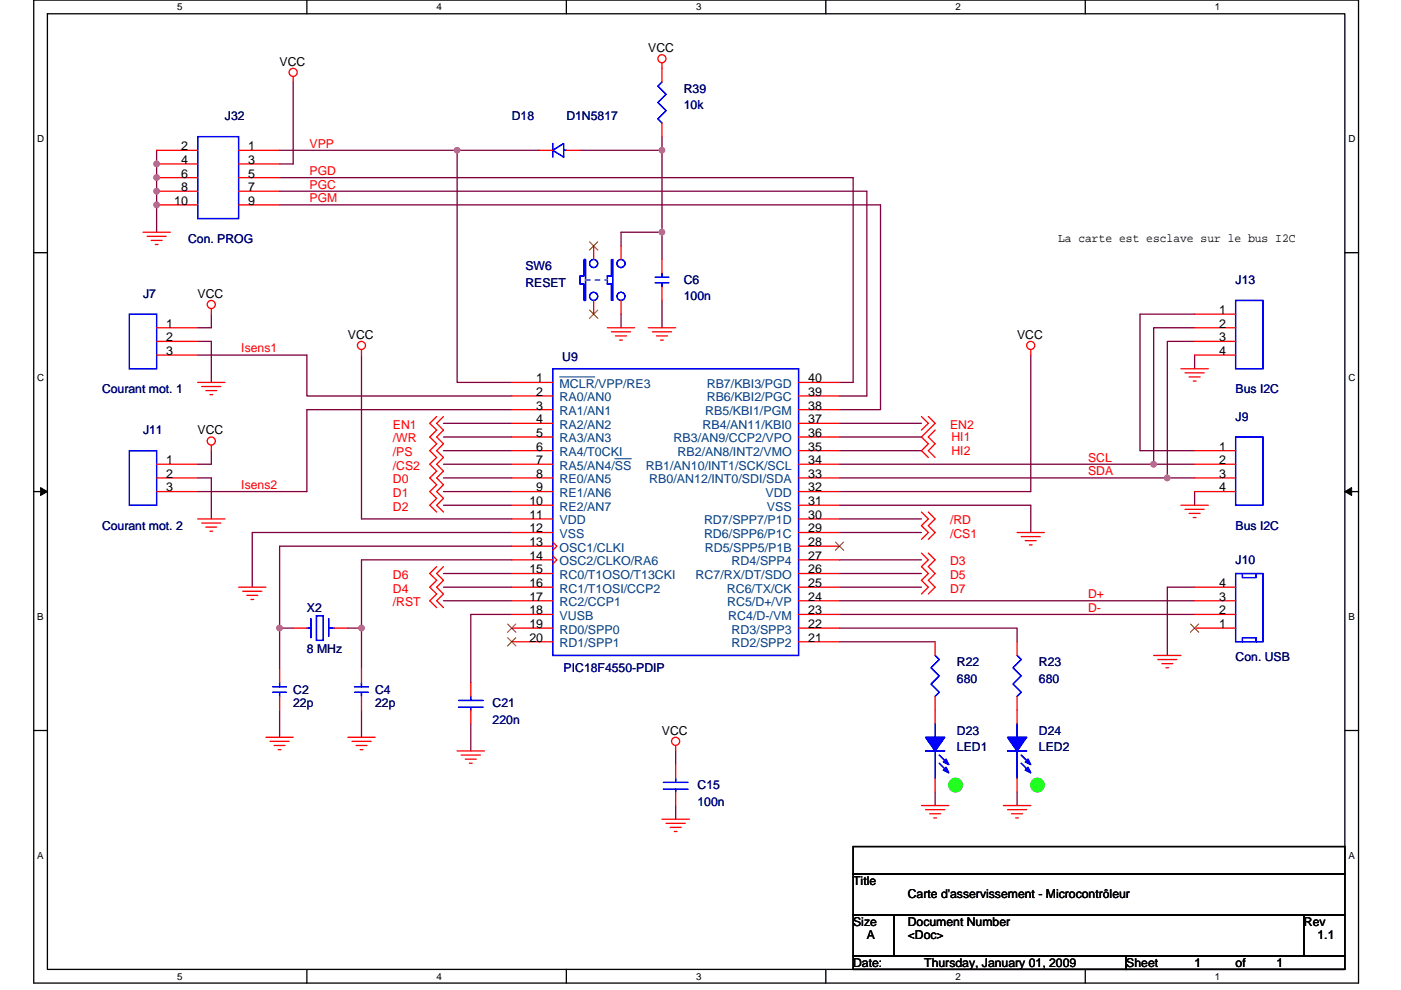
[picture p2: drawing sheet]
<svg xmlns="http://www.w3.org/2000/svg" width="297mm" height="210mm" viewBox="0 0 297 210" stroke-linecap="round" stroke-linejoin="round" font-family="sans-serif">
<path d="M7.2 0h280.8v208.5h-280.8zM10.1 2.9h275v202.7h-275z" fill="none" stroke="#000" stroke-width=".28"/>
<g fill="#fff">
<path d="M37.5 .3h1.2v2.3h-1.2z"/>
<path d="M37.5 205.9h1.2v2.3h-1.2z"/>
</g>
<path d="M65.1 0v2.9M65.1 205.6v2.9" fill="none" stroke="#000" stroke-width=".28"/>
<g fill="#fff">
<path d="M92.6 .3h1.1v2.3h-1.1z"/>
<path d="M92.6 205.9h1.1v2.3h-1.1z"/>
</g>
<path d="M120.1 0v2.9M120.1 205.6v2.9" fill="none" stroke="#000" stroke-width=".28"/>
<g fill="#fff">
<path d="M147.6 .3h1.1v2.3h-1.1z"/>
<path d="M147.6 205.9h1.1v2.3h-1.1z"/>
</g>
<path d="M175.1 0v2.9M175.1 205.6v2.9" fill="none" stroke="#000" stroke-width=".28"/>
<g fill="#fff">
<path d="M202.6 .3h1.1v2.3h-1.1z"/>
<path d="M202.6 205.9h1.1v2.3h-1.1z"/>
</g>
<path d="M230.1 0v2.9M230.1 205.6v2.9" fill="none" stroke="#000" stroke-width=".28"/>
<g fill="#fff">
<path d="M257.6 .3h1.2v2.3h-1.2z"/>
<path d="M257.6 205.9h1.2v2.3h-1.2z"/>
<path d="M7.9 28.3h1.5v2.3h-1.5z"/>
<path d="M285.9 28.3h1.5v2.3h-1.5z"/>
<path d="M7.9 78.9h1.5v2.3h-1.5z"/>
<path d="M285.9 78.9h1.5v2.3h-1.5z"/>
</g>
<path d="M7.2 53.6h2.9M285.1 53.6h2.9" fill="none" stroke="#000" stroke-width=".28"/>
<g fill="#fff">
<path d="M7.9 129.6h1.4v2.3h-1.4z"/>
<path d="M285.9 129.6h1.3v2.3h-1.3z"/>
</g>
<path d="M7.2 104.3h2.9M285.1 104.3h2.9" fill="none" stroke="#000" stroke-width=".28"/>
<path d="M8.6 103.4l1.5 .9-1.5 .8zM285.1 104.3l1.5-.9v1.7z" fill="#000" stroke="#000" stroke-width=".21"/>
<g fill="#fff">
<path d="M7.9 180.3h1.4v2.3h-1.4z"/>
<path d="M285.9 180.3h1.4v2.3h-1.4z"/>
</g>
<path d="M7.2 154.9h2.9M285.1 154.9h2.9M180.9 179.6h104.2v5.7h-104.2zM180.9 185.3h104.2v8.7h-104.2zM180.9 194h8.7v8.7h-8.7zM189.6 194h86.9v8.7h-86.9zM276.5 194h8.6v8.7h-8.6zM180.9 202.7h57.9v2.9h-57.9zM238.8 202.7h46.3v2.9h-46.3z" fill="none" stroke="#000" stroke-width=".28"/>
<g fill="none" stroke="#800040" stroke-width=".28">
<path d="M62.2 17.4v17.4h-2.9M33.2 31.9v17.4M59.3 37.7h121.6v43.4h-2.9M59.3 31.9h37.6M96.9 31.9v49.2h11.6M96.9 31.9h17.4M123 31.9h17.4M140.4 31.9v17.4M140.4 29v2.9M59.3 40.6h124.5v43.4h-5.8M59.3 43.5h127.4v43.4h-8.7M131.7 52.2v-2.9h8.7v5.7"/>
<path d="M41.9 72.4h2.9v8.7M41.9 75.3h23.2v8.7h43.4M44.8 66.6v2.9h-2.9M76.6 75.3v34.8h31.9M131.7 66.6v2.9M140.4 63.7v5.8M218.5 75.3v29h-40.5M253.3 75.3v2.9M253.3 72.4h-5.8v29M253.3 66.6h-11.6v29h11.6M253.3 69.5h-8.7v29M44.8 95.6v2.9h-2.9"/>
<path d="M94 95.6h14.5M94 98.5h14.5M94 89.8h14.5M94 92.7h14.5M108.5 86.9h-43.4v17.4h-23.2M178 98.5h66.6M178 95.6h17.4M178 92.7h17.4M178 89.8h17.4M244.6 98.5h8.7M41.9 101.4h2.9v8.7M94 101.4h14.5"/>
<path d="M94 104.3h14.5M94 107.2h14.5M108.5 118.7h-31.9v14.5M108.5 115.8h-49.2v17.4M108.5 112.9h-55v11.6M178 110.1h17.4M178 112.9h17.4M178 118.7h17.4M178 101.4h69.5M178 107.2h40.5v5.7M247.5 101.4h5.8M253.3 104.3v2.9"/>
<path d="M59.3 133.2v8.7M59.3 133.2h2.9M73.8 133.2h2.8M76.6 133.2v8.7M94 127.4h14.5M94 124.5h14.5M94 121.6h14.5M108.5 130.3h-8.7v14.5M178 121.6h17.4M178 124.5h17.4M178 136.1h20.3M178 133.2h37.6v2.9"/>
<path d="M178 130.3h75.3M178 127.4h75.3M253.3 124.5h-5.8v14.5M59.3 150.6v5.8M76.6 150.6v5.8M99.8 153.5v5.8M143.3 159.3v2.9M143.3 170.9v2.9M198.3 168v2.9M215.6 168v2.9"/>
</g>
<g fill="#f0f" stroke="#f0f" stroke-width=".28">
<circle cx="33.2" cy="43.5" r=".57"/>
<circle cx="33.2" cy="37.7" r=".57"/>
<circle cx="33.2" cy="34.8" r=".57"/>
<circle cx="33.2" cy="40.6" r=".57"/>
<circle cx="140.3" cy="31.9" r=".57"/>
<circle cx="140.3" cy="49.2" r=".57"/>
<circle cx="96.9" cy="31.9" r=".57"/>
<circle cx="76.6" cy="133.2" r=".57"/>
<circle cx="59.3" cy="133.2" r=".57"/>
<circle cx="247.5" cy="101.4" r=".57"/>
<circle cx="244.6" cy="98.5" r=".57"/>
</g>
<g fill="none" stroke="#f00" stroke-width=".28">
<path d="M62.2 16.2v1.2M140.4 13.3v4.1M33.2 31.9h8.7M33.2 34.8h8.7M33.2 37.7h8.7M50.6 31.9h8.7M50.6 34.8h8.7M50.6 37.7h8.7M114.3 31.9h2.9M120.1 31.9h2.9M140.4 26.1v2.9M30.3 49.3h5.8"/>
<path d="M31.2 50.1h4M32.1 51h2.3M32.9 51.9h.6M33.2 40.6h8.7M33.2 43.5h8.7M50.6 40.6h8.7M50.6 43.5h8.7M125.9 52.2v2.8M131.7 52.2v2.8M140.4 55v2.9M33.2 69.5h8.7M33.2 72.4h8.7"/>
<path d="M33.2 75.3h8.7M44.8 65.5v1.1M76.6 74.1v1.2M125.9 63.7v2.9M128.8 69.5h5.8M129.6 70.4h4.1M130.5 71.2h2.3M131.4 72.1h.5M131.7 63.7v2.9M137.5 69.5h5.8M138.3 70.4h4.1M139.2 71.2h2.3"/>
<path d="M140.1 72.1h.5M140.4 60.8v2.9M218.5 74.1v1.2M250.4 78.2h5.8M251.2 79.1h4.1M252.1 79.9h2.3M253.3 69.5h8.7M253.3 72.4h8.7M253.3 75.3h8.7M253.3 66.6h8.7M33.2 98.5h8.7M41.9 81.1h5.8"/>
<path d="M42.8 82h4M43.6 82.8h2.3M44.5 83.7h.6M44.8 94.4v1.2M92.6 88.3l-1.5 1.5 1.5 1.4-1.5 1.5 1.5 1.4-1.5 1.5 1.5 1.4-1.5 1.5 1.5 1.4-1.5 1.5 1.5 1.4-1.5 1.5 1.5 1.4-1.5 1.5 1.5 1.4M94 88.3l-1.4 1.5 1.4 1.4-1.4 1.5 1.4 1.4-1.4 1.5 1.4 1.4-1.4 1.5 1.4 1.4-1.4 1.5 1.4 1.4-1.4 1.5 1.4 1.4-1.4 1.5 1.4 1.4M108.5 95.6h8.7M108.5 98.5h8.7M108.5 81.1h8.7M108.5 84h8.7M108.5 86.9h8.7M108.5 89.8h8.7"/>
<path d="M108.5 92.7h8.7M169.3 95.6h8.7M169.3 98.5h8.7M169.3 81.1h8.7M169.3 84h8.7M169.3 86.9h8.7M169.3 89.8h8.7M169.3 92.7h8.7M195.4 88.3l1.4 1.5-1.4 1.4M196.8 88.3l1.5 1.5-2.9 2.9 1.4 1.4-1.4 1.5 1.4 1.4M198.3 91.2l-1.5 1.5 1.5 1.4-1.5 1.5 1.5 1.4M253 80.8h.6"/>
<path d="M253.3 95.6h8.7M253.3 98.5h8.7M33.2 101.4h8.7M33.2 104.3h8.7M41.9 110.1h5.8M42.8 110.9h4M43.6 111.8h2.3M44.5 112.7h.6M108.5 101.4h8.7M108.5 104.3h8.7M108.5 107.2h8.7M108.5 110.1h8.7"/>
<path d="M108.5 112.9h8.7M108.5 115.8h8.7M108.5 118.7h8.7M117.2 115l.9 .8-.9 .9M117.2 117.9l.9 .8-.9 .9M169.3 101.4h8.7M169.3 104.3h8.7M169.3 107.2h8.7M169.3 110.1h8.7M169.3 112.9h8.7M169.3 115.8h8.7M169.3 118.7h8.7"/>
<path d="M195.4 108.6l1.4 1.5-1.4 1.4 1.4 1.4-1.4 1.5M195.4 117.3l1.4 1.4-1.4 1.5 1.4 1.4-1.4 1.5 1.4 1.4-1.4 1.5M196.8 108.6l1.5 1.5-1.5 1.4 1.5 1.4-1.5 1.5M196.8 117.3l1.5 1.4-1.5 1.5 1.5 1.4-1.5 1.5 1.5 1.4-1.5 1.5M215.6 112.9h5.8M216.5 113.8h4.1M217.4 114.7h2.3M218.2 115.6h.6M250.4 107.2h5.8M251.2 108h4.1M252.1 108.9h2.3M253 109.8h.6"/>
<path d="M253.3 101.4h8.7M253.3 104.3h8.7M50.6 124.5h5.8M51.5 125.4h4M52.3 126.3h2.3M53.2 127.1h.6M62.2 133.2h2.9M70.9 133.2h2.9M92.6 120.2l-1.5 1.4 1.5 1.5-1.5 1.4 1.5 1.5-1.5 1.4 1.5 1.5M94 120.2l-1.4 1.4 1.4 1.5-1.4 1.4 1.4 1.5-1.4 1.4 1.4 1.5M108.5 133.2h8.7M108.5 130.3h8.7"/>
<path d="M108.5 127.4h8.7M108.5 124.5h8.7M108.5 121.6h8.7M108.5 136.1h8.7M169.3 133.2h8.7M169.3 130.3h8.7M169.3 127.4h8.7M169.3 124.5h8.7M169.3 121.6h8.7M169.3 136.1h8.7M198.3 136.1v2.9M215.6 136.1v2.9"/>
<path d="M244.6 139h5.8M245.5 139.9h4M253.3 133.2h8.7M253.3 130.3h8.7M253.3 127.4h8.7M253.3 124.5h8.7M56.4 156.4h5.8M57.3 157.2h4M58.1 158.1h2.3M59 159h.6M59.3 141.9v2.9M59.3 147.7v2.9"/>
<path d="M73.8 156.4h5.7M74.6 157.2h4.1M75.5 158.1h2.3M76.4 159h.5M76.6 141.9v2.9M76.6 147.7v2.9M96.9 159.3h5.8M99.8 144.8v2.9M99.8 150.6v2.9M143.3 158.1v1.2M198.3 147.7v5.8M215.6 147.7v5.8"/>
<path d="M246.3 140.8h2.3M247.2 141.6h.6M97.8 160.1h4.1M98.7 161h2.3M99.5 161.9h.6M140.4 173.8h5.8M141.2 174.6h4.1M142.1 175.5h2.3M143 176.4h.5M143.3 162.2v2.9M143.3 168v2.9M195.4 170.9h5.8"/>
<path d="M196.2 171.7h4.1M197.1 172.6h2.3M198 173.5h.6M198.3 165.1v2.9M212.7 170.9h5.8M213.6 171.7h4.1M214.5 172.6h2.3M215.3 173.5h.6M215.6 165.1v2.9"/>
<circle cx="62.2" cy="15.4" r=".86"/>
<circle cx="140.3" cy="12.5" r=".86"/>
<circle cx="44.8" cy="64.6" r=".86"/>
<circle cx="76.6" cy="73.3" r=".86"/>
<circle cx="218.5" cy="73.3" r=".86"/>
<circle cx="44.8" cy="93.5" r=".86"/>
<circle cx="143.2" cy="157.2" r=".86"/>
</g>
<g fill="#0f0" stroke="#0f0" stroke-width=".28">
<circle cx="220" cy="166.5" r="1.44"/>
<circle cx="202.6" cy="166.5" r="1.44"/>
</g>
<g fill="none" stroke="#00f" stroke-width=".28">
<path d="M140.4 17.4l-.9 .9 1.7 1.7-1.7 1.7 1.7 1.8-1.7 1.7 .9 .9M41.9 29h8.7v17.4h-8.7zM117.2 30.4v2.9M117.2 31.9l2.3-1.5v2.9zM119.5 31.9h.6M123.8 55h.3v8.7h-.3v-3.4h-.8v-1.8h.8zM129.6 55v3.5h-.8v1.8h.8v3.4M129.9 55v8.7M138.9 60h2.9M138.9 58.8h2.9M140.4 57.9v.9M140.4 60v.8"/>
<path d="M27.4 66.6h5.8v11.6h-5.8zM117.2 78.2h52.1v60.8h-52.1zM262 63.7h5.8v14.5h-5.8zM27.4 95.6h5.8v11.6h-5.8zM262 92.7h5.8v14.5h-5.8zM65.1 133.2h.8M65.1 135.3h.1M65.9 131.2v4.1M67.1 130.6h1.4v5.2h-1.4zM69.7 135h.1M69.7 133.2h1.2M69.7 131.2v3.8"/>
<path d="M70.6 135h.1M198.3 139l.8 .9-1.7 1.7 1.7 1.8-1.7 1.7 1.7 1.7-.8 .9M215.6 139l.9 .9-1.7 1.7 1.7 1.8-1.7 1.7 1.7 1.7-.9 .9M262 121.6h5.8v14.5h-5.8zM263.4 121.6v.9h2.9v-.9M263.4 136.1v-.8h2.9v.8M57.8 146.8h2.9M57.8 145.7h2.9M59.3 144.8v.9M59.3 146.8v.9M75.2 145.7h2.9M75.2 146.8h2.9"/>
<path d="M76.6 146.8v.9M76.6 144.8v.9M97.2 148.6h5.2M97.2 150h5.2M99.8 150v.6M99.8 147.7v.9M196.2 159.3h4.1M198.3 153.5v2.9M198.3 159.3v5.8M213.6 159.3h4.1M215.6 153.5v2.9M215.6 159.3v5.8"/>
<path d="M140.6 165.9h5.3M140.6 167.4h5.3M143.3 167.4v.6M143.3 165.1v.8M199.1 160.1l1.8 1.8M199.1 161.9l1.8 1.7M216.5 160.1l1.7 1.8M216.5 161.9l1.7 1.7"/>
<circle cx="125.9" cy="55.9" r=".86"/>
<circle cx="131.7" cy="55.9" r=".86"/>
<circle cx="125.9" cy="62.9" r=".86"/>
<circle cx="131.7" cy="62.9" r=".86"/>
</g>
<path d="M125 51.3l1.8 1.7M126.7 51.3l-1.7 1.7M125 65.8l1.8 1.7M126.7 65.8l-1.7 1.7M177.1 115l1.8 1.7M178.9 115l-1.8 1.7M107.6 132.4l1.8 1.7M107.6 135.3l1.8 1.7M109.4 132.4l-1.8 1.7M109.4 135.3l-1.8 1.7M252.4 132.4l1.8 1.7M254.1 132.4l-1.7 1.7" fill="none" stroke="#804000" stroke-width=".21"/>
<path d="M124.1 59.4h4.7M128.8 59.4h.1" fill="none" stroke="#fff" stroke-width=".21" stroke-dasharray="1 1 1 1 1 1 1 1"/>
<path d="M124.1 59.4h4.7M128.8 59.4h.1" fill="none" stroke="#00f" stroke-width=".21" stroke-dasharray="1 1 1 1 1 1 1 1"/>
<path d="M118.6 79.9h7.5M130.4 97.3h3.5" fill="none" stroke="#004080" stroke-width=".21"/>
<g fill="#00f" stroke="#00f" stroke-width=".28">
<path d="M213.6 156.4h4.1l-2.1 2.9z" fill-rule="evenodd"/>
<path d="M217.9 162.8l.6 1.1-1.1-.6z" fill-rule="evenodd"/>
<path d="M217.9 161l.6 1.2-1.1-.6z" fill-rule="evenodd"/>
<path d="M213.6 156.4h4.1l-2.1 2.9z" fill-rule="evenodd"/>
<path d="M217.9 162.8l.6 1.1-1.1-.6z" fill-rule="evenodd"/>
<path d="M217.9 161l.6 1.2-1.1-.6z" fill-rule="evenodd"/>
<path d="M196.2 156.4h4.1l-2 2.9z" fill-rule="evenodd"/>
<path d="M200.6 162.8l.6 1.1-1.2-.6z" fill-rule="evenodd"/>
<path d="M200.6 161l.6 1.2-1.2-.6z" fill-rule="evenodd"/>
<path d="M196.2 156.4h4.1l-2 2.9z" fill-rule="evenodd"/>
<path d="M200.6 162.8l.6 1.1-1.2-.6z" fill-rule="evenodd"/>
<path d="M200.6 161l.6 1.2-1.2-.6z" fill-rule="evenodd"/>
</g>
<g font-size="2.6">
<text x="137.5" y="11">VCC</text>
<text x="59.3" y="13.9">VCC</text>
<text x="38.4" y="31.9">2</text>
<text x="38.4" y="34.8">4</text>
<text x="52.6" y="31.9">1</text>
<text x="52.6" y="34.8">3</text>
<text x="38.4" y="37.7">6</text>
<text x="38.4" y="40.5">8</text>
<text x="52.6" y="37.7">5</text>
<text x="52.6" y="40.5">7</text>
<text x="37" y="43.4">10</text>
<text x="52.6" y="43.4">9</text>
<text x="224.3" y="51.4">La carte est esclave sur le bus I2C</text>
<text x="41.9" y="63.2">VCC</text>
<text x="35.2" y="69.5">1</text>
<text x="73.8" y="71.8">VCC</text>
<text x="215.6" y="71.8">VCC</text>
<text x="258.5" y="66.6">1</text>
<text x="258.5" y="69.5">2</text>
<text x="35.2" y="72.4">2</text>
<text x="35.2" y="75.3">3</text>
<text x="258.5" y="72.4">3</text>
<text x="258.5" y="75.3">4</text>
<text x="113.7" y="84">2</text>
<text x="113.7" y="81.1">1</text>
<text x="171.3" y="84">39</text>
<text x="171.3" y="81.1">40</text>
<text x="113.7" y="86.9">3</text>
<text x="113.7" y="89.8">4</text>
<text x="171.3" y="86.9">38</text>
<text x="171.3" y="89.8">37</text>
<text x="41.9" y="92.1">VCC</text>
<text x="113.7" y="92.7">5</text>
<text x="113.7" y="95.6">6</text>
<text x="171.3" y="92.7">36</text>
<text x="171.3" y="95.6">35</text>
<text x="258.5" y="95.6">1</text>
<text x="35.2" y="98.4">1</text>
<text x="35.2" y="101.3">2</text>
<text x="113.7" y="101.3">8</text>
<text x="113.7" y="98.4">7</text>
<text x="171.3" y="98.4">34</text>
<text x="171.3" y="101.3">33</text>
<text x="258.5" y="98.4">2</text>
<text x="258.5" y="101.3">3</text>
<text x="35.2" y="104.2">3</text>
<text x="112.2" y="107.1">10</text>
<text x="113.7" y="104.2">9</text>
<text x="171.3" y="104.2">32</text>
<text x="171.3" y="107.1">31</text>
<text x="258.5" y="104.2">4</text>
<text x="112.2" y="110">11</text>
<text x="112.2" y="112.9">12</text>
<text x="171.3" y="112.9">29</text>
<text x="171.3" y="110">30</text>
<text x="112.2" y="115.8">13</text>
<text x="112.2" y="118.7">14</text>
<text x="171.3" y="115.8">28</text>
<text x="171.3" y="118.7">27</text>
<text x="112.2" y="121.6">15</text>
<text x="112.2" y="124.5">16</text>
<text x="171.3" y="124.5">25</text>
<text x="171.3" y="121.6">26</text>
<text x="258.5" y="124.5">4</text>
<text x="112.2" y="127.4">17</text>
<text x="112.2" y="130.3">18</text>
<text x="171.3" y="130.3">23</text>
<text x="171.3" y="127.4">24</text>
<text x="258.5" y="130.3">2</text>
<text x="258.5" y="127.4">3</text>
<text x="112.2" y="133.2">19</text>
<text x="112.2" y="136.1">20</text>
<text x="171.3" y="136.1">21</text>
<text x="171.3" y="133.2">22</text>
<text x="258.5" y="133.2">1</text>
<text x="140.4" y="155.8">VCC</text>
<text x="180.9" y="187.7">Title</text>
<text x="192.5" y="190.6">Carte d'asservissement - Microcontrôleur</text>
<text x="180.9" y="196.4">Size</text>
<text x="192.5" y="196.4">Document Number</text>
<text x="276.5" y="196.4">Rev</text>
<text x="183.8" y="199.3">A</text>
<text x="192.5" y="199.3">&lt;Doc&gt;</text>
<text x="279.3" y="199.3">1.1</text>
<text x="180.9" y="205">Date:</text>
<text x="196" y="205">Thursday, January 01, 2009</text>
<text x="238.8" y="205">Sheet</text>
<text x="253.3" y="205">1</text>
<text x="262" y="205">of</text>
<text x="270.7" y="205">1</text>
</g>
<g font-size="2.6" fill="#000080">
<text x="145" y="19.7">R39</text>
<text x="145" y="23.2">10k</text>
<text x="47.7" y="25.5">J32</text>
<text x="108.5" y="25.5">D18</text>
<text x="120.1" y="25.5">D1N5817</text>
<text x="39.9" y="51.6">Con. PROG</text>
<text x="111.4" y="57.4">SW6</text>
<text x="30.3" y="63.2">J7</text>
<text x="111.4" y="60.9">RESET</text>
<text x="145" y="60.3">C6</text>
<text x="145" y="63.7">100n</text>
<text x="262" y="60.3">J13</text>
<text x="119.2" y="76.5">U9</text>
<text x="21.6" y="83.4">Courant mot. 1</text>
<text x="262" y="83.4">Bus I2C</text>
<text x="262" y="89.2">J9</text>
<text x="30.3" y="92.1">J11</text>
<text x="21.6" y="112.4">Courant mot. 2</text>
<text x="262" y="112.4">Bus I2C</text>
<text x="262" y="119.6">J10</text>
<text x="65.1" y="129.8">X2</text>
<text x="65.1" y="138.5">8 MHz</text>
<text x="119.5" y="142.5">PIC18F4550-PDIP</text>
<text x="202.9" y="141.4">R22</text>
<text x="220.3" y="141.4">R23</text>
<text x="262" y="140.2">Con. USB</text>
<text x="62.2" y="147.1">C2</text>
<text x="79.5" y="147.1">C4</text>
<text x="202.9" y="144.8">680</text>
<text x="220.3" y="144.8">680</text>
<text x="62.2" y="150">22p</text>
<text x="79.5" y="150">22p</text>
<text x="104.5" y="150">C21</text>
<text x="104.5" y="153.5">220n</text>
<text x="202.9" y="155.8">D23</text>
<text x="220.3" y="155.8">D24</text>
<text x="202.9" y="159.3">LED1</text>
<text x="220.3" y="159.3">LED2</text>
<text x="147.9" y="167.4">C15</text>
<text x="147.9" y="170.9">100n</text>
</g>
<g font-size="2.6" fill="#f00">
<text x="65.6" y="31.3">VPP</text>
<text x="65.6" y="40">PGC</text>
<text x="65.6" y="37.1">PGD</text>
<text x="65.6" y="42.9">PGM</text>
<text x="51.2" y="74.7">Isens1</text>
<text x="83.3" y="91">EN1</text>
<text x="83.3" y="93.9">/WR</text>
<text x="201.4" y="91">EN2</text>
<text x="201.7" y="93.6">HI1</text>
<text x="83.3" y="96.8">/PS</text>
<text x="83.3" y="99.7">/CS2</text>
<text x="201.7" y="96.5">HI2</text>
<text x="230.7" y="100.8">SDA</text>
<text x="230.7" y="97.9">SCL</text>
<text x="51.2" y="103.7">Isens2</text>
<text x="83.3" y="102.5">D0</text>
<text x="83.3" y="105.4">D1</text>
<text x="83.3" y="108.3">D2</text>
<text x="201.4" y="111.2">/RD</text>
<text x="201.4" y="114.1">/CS1</text>
<text x="201.4" y="119.9">D3</text>
<text x="83.3" y="125.7">D4</text>
<text x="83.3" y="122.8">D6</text>
<text x="201.4" y="122.8">D5</text>
<text x="201.4" y="125.7">D7</text>
<text x="83.3" y="128.6">/RST</text>
<text x="230.7" y="129.8">D-</text>
<text x="230.7" y="126.9">D+</text>
</g>
<g font-size="2.6" fill="#004080">
<text x="118.6" y="82.3">MCLR/VPP/RE3</text>
<text x="149.8" y="82.3">RB7/KBI3/PGD</text>
<text x="118.6" y="85.2">RA0/AN0</text>
<text x="118.6" y="88.1">RA1/AN1</text>
<text x="149.5" y="88.1">RB5/KBI1/PGM</text>
<text x="149.8" y="85.2">RB6/KBI2/PGC</text>
<text x="118.6" y="91">RA2/AN2</text>
<text x="118.6" y="93.9">RA3/AN3</text>
<text x="142.8" y="93.9">RB3/AN9/CCP2/VPO</text>
<text x="149" y="91">RB4/AN11/KBI0</text>
<text x="118.6" y="96.8">RA4/T0CKI</text>
<text x="118.6" y="99.6">RA5/AN4/SS</text>
<text x="136.9" y="99.6">RB1/AN10/INT1/SCK/SCL</text>
<text x="143.7" y="96.8">RB2/AN8/INT2/VMO</text>
<text x="118.6" y="102.5">RE0/AN5</text>
<text x="118.6" y="105.4">RE1/AN6</text>
<text x="137.7" y="102.5">RB0/AN12/INT0/SDI/SDA</text>
<text x="162.3" y="105.4">VDD</text>
<text x="118.6" y="108.3">RE2/AN7</text>
<text x="118.6" y="111.2">VDD</text>
<text x="149.3" y="111.2">RD7/SPP7/P1D</text>
<text x="162.6" y="108.3">VSS</text>
<text x="118.6" y="114.1">VSS</text>
<text x="118.6" y="117">OSC1/CLKI</text>
<text x="118.6" y="119.9">OSC2/CLKO/RA6</text>
<text x="149.3" y="114.1">RD6/SPP6/P1C</text>
<text x="149.4" y="117">RD5/SPP5/P1B</text>
<text x="155.1" y="119.9">RD4/SPP4</text>
<text x="118.6" y="122.8">RC0/T1OSO/T13CKI</text>
<text x="118.6" y="125.7">RC1/T1OSI/CCP2</text>
<text x="147.5" y="122.8">RC7/RX/DT/SDO</text>
<text x="154.1" y="125.7">RC6/TX/CK</text>
<text x="118.6" y="128.6">RC2/CCP1</text>
<text x="118.6" y="131.5">VUSB</text>
<text x="154.2" y="128.6">RC5/D+/VP</text>
<text x="154.4" y="131.5">RC4/D-/VM</text>
<text x="118.6" y="134.4">RD0/SPP0</text>
<text x="118.6" y="137.3">RD1/SPP1</text>
<text x="155.1" y="137.3">RD2/SPP2</text>
<text x="155.1" y="134.4">RD3/SPP3</text>
</g>
<g font-size="2.1">
<text x="37.5" y="2.2">5</text>
<text x="92.6" y="2.2">4</text>
<text x="147.6" y="2.2">3</text>
<text x="202.6" y="2.2">2</text>
<text x="257.6" y="2.2">1</text>
<text x="7.9" y="30.1">D</text>
<text x="285.9" y="30.1">D</text>
<text x="7.9" y="80.8">C</text>
<text x="285.9" y="80.8">C</text>
<text x="7.9" y="131.4">B</text>
<text x="285.9" y="131.4">B</text>
<text x="7.9" y="182.1">A</text>
<text x="285.9" y="182.1">A</text>
<text x="37.5" y="207.8">5</text>
<text x="92.6" y="207.8">4</text>
<text x="147.6" y="207.8">3</text>
<text x="202.6" y="207.8">2</text>
<text x="257.6" y="207.8">1</text>
</g>
</svg>
